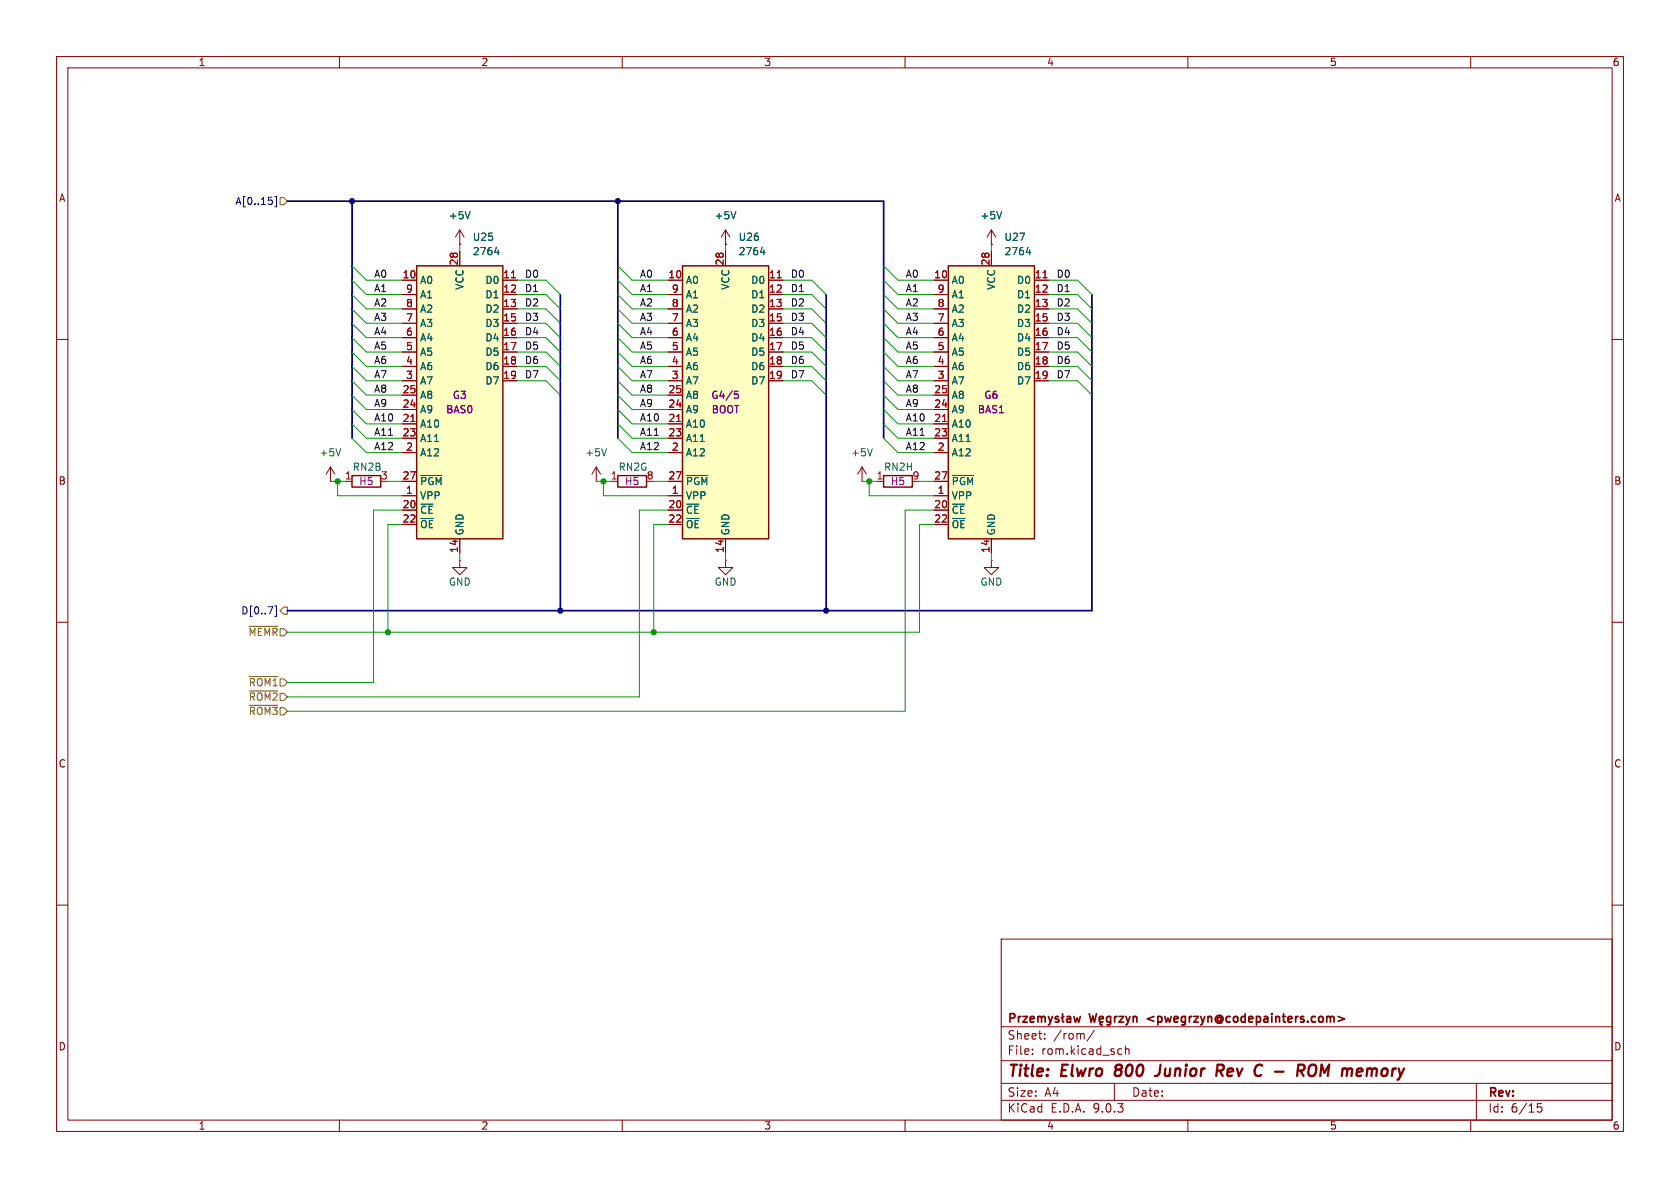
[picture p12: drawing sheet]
<svg xmlns="http://www.w3.org/2000/svg" width="297mm" height="210mm" viewBox="0 0 297 210" stroke-linecap="round" stroke-linejoin="round" font-family="sans-serif">
<g fill="none" stroke="#840000" stroke-width=".18">
<path d="M10 10h277v190h-277zM12 12h273v186h-273zM60 10v2M110 10v2M160 10v2M210 10v2M260 10v2M10 60h2M285 60h2M107.9 85.1h1.3M10 110h2M285 110h2"/>
<path d="M10 160h2M177 166h108v32h-108zM285 160h2M60 198v2M110 198v2M160 198v2M177 194.5h108M177 191.5h108M177 187.5h108M177 181.5h108M182.5 186.3v.1M182.5 185.5v.1"/>
<path d="M184.7 183.6v.1M184.7 182.8v.1M193.5 182.1l-1.3 2M197 191.5v3M197.9 185.4l.4 .1M198.3 186.3l-.4 .1M199 185.5l.2-.1 .3 .1 .1 .9M199 184.9v1.5M210 198v2M260 198v2M261 191.5v6.5M272.5 195.1h-.7l-.1 .7 .3-.1h.5l.1 .3-.1 .5-.2 .1-.6-.1"/>
</g>
<path d="M197.2 189.3l-.1 .5 .1 .3M205.2 188.2l-.2 1.4a.74 .74 0 0 1-.8 .6M215.3 188.2l.9 .1a.58 .58 0 0 1-.3 1h-.8M215.6 189.3l.6 .9M230.5 189.1a.51 .51 0 0 0-.2-.9h-.7l-.3 2M231.3 189.5l.1-.6a.71 .71 0 0 1 .5-.7 .71 .71 0 0 1 .8 .3 1.47 1.47 0 0 1-.6 1.7h-.4l-.4-.3M233.6 188.2l-.2 2M242.3 188.9l-.5 .1" fill="none" stroke="#840000" stroke-width=".4"/>
<g fill="none" stroke="#840000" stroke-width=".3">
<path d="M178.6 180l.7-.1 .1-.2-.1-.4-.2-.1h-.5v1.5M180.1 179.7v1M180.5 179.7l-.3 .1-.1 .2M180.8 179.7h.8l-.8 1h.8M183.5 179.8l.4-.1 .2 .2M183.5 179.7v1M184.1 179.9l.2-.2 .4 .1 .1 .9M184.1 179.9v.8M185.3 179.7l.4 1M186.1 179.7l-.4 1M187.1 179.8l-.3-.1-.2 .2v.2l.5 .2v.3h-.5M187.8 179.2v1.3l.3 .2"/>
<path d="M188.1 179.7l-.5 .3M188.6 179.8h.6l.1 .9M189.8 179.7l.3 1 .3-.7 .3 .7 .3-1M192.6 179.2l.3 1.5 .3-1.1 .3 1.1 .3-1.5M196.3 179.8l-.4-.1-.3 .3v.4l.2 .2h.5M196.3 179.7v1.2l-.2 .3-.4-.1M197.1 179.7v1M197.5 179.7l-.3 .1-.1 .2M197.8 179.7h.8l-.8 1h.8M199.1 179.7l.3 1M199.8 179.7l-.4 1M200.3 179.8l.3-.1 .3 .1 .1 .9"/>
<path d="M200.3 179.7v1M236.6 179.7l1.1 .4-1.1 .4M182.1 180.2l.7-.2v-.2l-.5-.1-.2 .2 .1 .7h.6M185.7 180.7l-.1 .3-.3 .2M189.3 180l-.5 .1a.29 .29 0 0 0-.3 .3 .29 .29 0 0 0 .3 .3l.5-.1M194.3 180.2l.8-.2-.1-.2-.4-.1-.3 .2 .1 .7h.6M194.7 180.7l-.2 .3 .3 .2M199.4 180.7l-.1 .3-.2 .2"/>
</g>
<path d="M109.2 84.1h5.1v2h-5.1z" fill="none" stroke="#840000" stroke-width=".25"/>
<path d="M120.6 47h15.3v48.3h-15.3z" fill="#ffffc2"/>
<path d="M120.6 47h15.3v48.3h-15.3z" fill="none" stroke="#840000" stroke-width=".25"/>
<g fill="none" stroke="#840000" stroke-width=".18">
<path d="M118.1 49.5h2.5M118.1 52.1h2.5M118.1 54.6h2.5M118.1 57.2h2.5M118.1 59.7h2.5M128.3 44.5v2.5M135.9 49.5h2.5M135.9 52.1h2.5M135.9 54.6h2.5M135.9 57.2h2.5M135.9 59.7h2.5M175.3 43.2h.1"/>
<path d="M175.3 40.6l-.8 1.3M175.3 40.6l.7 1.3M175.3 40.6v2.6M118.1 62.2h2.5M118.1 64.8h2.5M118.1 67.3h2.5M118.1 69.9h2.5M118.1 72.4h2.5M118.1 74.9h2.5M118.1 77.5h2.5M135.9 62.2h2.5M135.9 64.8h2.5"/>
<path d="M135.9 67.3h2.5M81.3 99.1v1.2h1.2l-1.2 1.3-1.3-1.3h1.3M81.3 99.1h.1M118.1 80h2.5M118.1 85.1h2.5M118.1 87.6h2.5M118.1 90.2h2.5M118.1 92.7h2.5M128.3 95.3v2.5"/>
</g>
<path d="M137.4 49.1h.7M119.6 74.5h.7" fill="none" stroke="#a90000" stroke-width=".18"/>
<path d="M177.1 37.4l-.4 1.3M134.4 44.6h.8M135.1 44.2v.8M121.4 84h3.7" fill="none" stroke="#006464" stroke-width=".18"/>
<path d="M129.9 69.2h.6M130 69.6h.3l.2 .3-.1 .5h-.4" fill="none" stroke="#840084" stroke-width=".18"/>
<path d="M73.7 47h15.2v48.3h-15.2z" fill="#ffffc2"/>
<path d="M73.7 47h15.2v48.3h-15.2z" fill="none" stroke="#840000" stroke-width=".25"/>
<g fill="none" stroke="#840000" stroke-width=".18">
<path d="M71.1 49.5h2.6M71.1 52.1h2.6M71.1 54.6h2.6M71.1 57.2h2.6M71.1 59.7h2.6M81.3 44.5v2.5M88.9 49.5h2.5M88.9 52.1h2.5M88.9 54.6h2.5M88.9 57.2h2.5M88.9 59.7h2.5M128.3 43.2h.1"/>
<path d="M128.3 40.6l-.8 1.3M128.3 40.6l.7 1.3M128.3 40.6v2.6M71.1 62.2h2.6M71.1 64.8h2.6M71.1 67.3h2.6M71.1 69.9h2.6M71.1 72.4h2.6M71.1 74.9h2.6M71.1 77.5h2.6M88.9 62.2h2.5M88.9 64.8h2.5"/>
<path d="M88.9 67.3h2.5M71.1 80h2.6M71.1 85.1h2.6M71.1 87.6h2.6M71.1 90.2h2.6M71.1 92.7h2.6M81.3 95.3v2.5"/>
</g>
<path d="M90.4 49.1h.7M72.6 74.5h.8" fill="none" stroke="#a90000" stroke-width=".18"/>
<path d="M130.1 37.4l-.4 1.3M87.5 44.6h.7M88.1 44.2v.8M74.4 84h3.7" fill="none" stroke="#006464" stroke-width=".18"/>
<path d="M167.6 47h15.3v48.3h-15.3z" fill="#ffffc2"/>
<path d="M167.6 47h15.3v48.3h-15.3zM62.2 84.1h5.1v2h-5.1zM156.2 84.1h5.1v2h-5.1z" fill="none" stroke="#840000" stroke-width=".25"/>
<g fill="none" stroke="#840000" stroke-width=".18">
<path d="M71.1 49.5h2.6M71.1 52.1h2.6M71.1 54.6h2.6M71.1 57.2h2.6M71.1 59.7h2.6M81.3 43.2h.1M81.3 40.6l-.8 1.3M81.3 40.6l.7 1.3M81.3 40.6v2.6M81.3 44.5v2.5M88.9 49.5h2.5M88.9 52.1h2.5"/>
<path d="M88.9 54.6h2.5M88.9 57.2h2.5M88.9 59.7h2.5M118.1 49.5h2.5M118.1 52.1h2.5M118.1 54.6h2.5M118.1 57.2h2.5M118.1 59.7h2.5M128.3 43.2h.1M128.3 44.5v2.5M135.9 49.5h2.5M135.9 52.1h2.5"/>
<path d="M135.9 54.6h2.5M135.9 57.2h2.5M135.9 59.7h2.5M165.1 49.5h2.5M165.1 52.1h2.5M165.1 54.6h2.5M165.1 57.2h2.5M165.1 59.7h2.5M175.3 43.2h.1M175.3 44.5v2.5M182.9 49.5h2.5M182.9 52.1h2.5"/>
<path d="M182.9 54.6h2.5M182.9 57.2h2.5M182.9 59.7h2.5M71.1 62.2h2.6M71.1 64.8h2.6M71.1 67.3h2.6M71.1 69.9h2.6M71.1 72.4h2.6M71.1 74.9h2.6M71.1 77.5h2.6M88.9 62.2h2.5M88.9 64.8h2.5"/>
<path d="M88.9 67.3h2.5M118.1 62.2h2.5M118.1 64.8h2.5M118.1 67.3h2.5M118.1 69.9h2.5M118.1 72.4h2.5M118.1 74.9h2.5M118.1 77.5h2.5M135.9 62.2h2.5M135.9 64.8h2.5M135.9 67.3h2.5M165.1 62.2h2.5"/>
<path d="M165.1 64.8h2.5M165.1 67.3h2.5M165.1 69.9h2.5M165.1 72.4h2.5M165.1 74.9h2.5M165.1 77.5h2.5M182.9 62.2h2.5M182.9 64.8h2.5M182.9 67.3h2.5M58.4 85.1h.1M58.4 82.6l-.7 1.2M58.4 82.6l.8 1.2"/>
<path d="M58.4 82.6v2.5M61 85.1h1.2M71.1 80h2.6M71.1 85.1h2.6M71.1 87.6h2.6M71.1 90.2h2.6M71.1 92.7h2.6M81.3 95.3v2.5M105.4 85.1h.1M105.4 82.6l-.8 1.2M105.4 82.6l.8 1.2M105.4 82.6v2.5"/>
<path d="M118.1 80h2.5M118.1 85.1h2.5M118.1 87.6h2.5M118.1 90.2h2.5M118.1 92.7h2.5M128.3 99.1v1.2h1.2l-1.2 1.3-1.3-1.3h1.3M128.3 99.1h.1M128.3 95.3v2.5M152.4 85.1h.1M152.4 82.6l-.8 1.2M152.4 82.6l.8 1.2M152.4 82.6v2.5"/>
<path d="M154.9 85.1h1.3M165.1 80h2.5M165.1 85.1h2.5M165.1 87.6h2.5M165.1 90.2h2.5M165.1 92.7h2.5M175.3 99.1v1.2h1.2l-1.2 1.3-1.3-1.3h1.3M175.3 99.1h.1M175.3 95.3v2.5"/>
</g>
<path d="M90.4 49.1h.7M137.4 49.1h.7M184.4 49.1h.7M72.6 74.5h.8M119.6 74.5h.7M166.6 74.5h.7" fill="none" stroke="#a90000" stroke-width=".18"/>
<g fill="none" stroke="#006464" stroke-width=".18">
<path d="M83.1 37.4l-.4 1.3M130.1 37.4l-.4 1.3M177.1 37.4l-.4 1.3M87.5 44.6h.7M88.1 44.2v.8M134.4 44.6h.8M135.1 44.2v.8M181.4 44.6h.8M182 44.2v.8M60.2 79.3l-.4 1.3M107.2 79.3l-.4 1.3M154.2 79.3l-.4 1.3"/>
<path d="M74.4 84h3.7M121.4 84h3.7M168.4 84h3.7"/>
</g>
<path d="M48.1 35.5v.5M48.6 34.7h.3v1.9h-.3M48.6 107.1h.3v1.9h-.3" fill="none" stroke="#000084" stroke-width=".18"/>
<path d="M49.5 34.9h.7l.6 .7-.6 .6h-.7zM44 110.7h5.1M44.1 119.6h5M50.2 107.3h.6v1.3h-.6l-.7-.6zM44.1 124.7h5M44.1 122.1h5" fill="none" stroke="#725600" stroke-width=".18"/>
<path d="M50.8 35.6h105.4v41.9M62.2 35.6v41.9M109.2 35.6v41.9M99.1 52.1v55.9M146 52.1v55.9M193 52.1v55.9h-142.2" fill="none" stroke="#000084" stroke-width=".3"/>
<g fill="none" stroke="#009600" stroke-width=".18">
<path d="M62.2 57.2l2.6 2.5h6.3M62.2 59.7l2.6 2.5h6.3M62.2 52.1l2.6 2.5h6.3M62.2 54.6l2.6 2.6h6.3M62.2 47l2.6 2.5h6.3M62.2 49.5l2.6 2.6h6.3M81.3 43.2v1.3M91.4 59.7h5.1l2.6 2.5M91.4 54.6h5.1l2.6 2.6M91.4 57.2h5.1l2.6 2.5M91.4 49.5h5.1l2.6 2.6M91.4 52.1h5.1l2.6 2.5"/>
<path d="M109.2 57.2l2.6 2.5h6.3M109.2 59.7l2.6 2.5h6.3M109.2 52.1l2.6 2.5h6.3M109.2 54.6l2.6 2.6h6.3M109.2 47l2.6 2.5h6.3M109.2 49.5l2.6 2.6h6.3M128.3 43.2v1.3M138.4 59.7h5.1l2.5 2.5M138.4 54.6h5.1l2.5 2.6M138.4 57.2h5.1l2.5 2.5M138.4 49.5h5.1l2.5 2.6M138.4 52.1h5.1l2.5 2.5"/>
<path d="M156.2 57.2l2.5 2.5h6.4M156.2 59.7l2.5 2.5h6.4M156.2 52.1l2.5 2.5h6.4M156.2 54.6l2.5 2.6h6.4M156.2 47l2.5 2.5h6.4M156.2 49.5l2.5 2.6h6.4M175.3 43.2v1.3M185.4 59.7h5.1l2.5 2.5M185.4 54.6h5.1l2.5 2.6M185.4 57.2h5.1l2.5 2.5M185.4 49.5h5.1l2.5 2.6M185.4 52.1h5.1l2.5 2.5"/>
<path d="M62.2 62.2l2.6 2.6h6.3M62.2 67.3l2.6 2.6h6.3M62.2 64.8l2.6 2.5h6.3M62.2 72.4l2.6 2.5h6.3M62.2 69.9l2.6 2.5h6.3M62.2 74.9l2.6 2.6h6.3M62.2 77.5l2.6 2.5h6.3M91.4 64.8h5.1l2.6 2.5M91.4 62.2h5.1l2.6 2.6M91.4 67.3h5.1l2.6 2.6M109.2 62.2l2.6 2.6h6.3M109.2 67.3l2.6 2.6h6.3"/>
<path d="M109.2 64.8l2.6 2.5h6.3M109.2 72.4l2.6 2.5h6.3M109.2 69.9l2.6 2.5h6.3M109.2 74.9l2.6 2.6h6.3M109.2 77.5l2.6 2.5h6.3M138.4 64.8h5.1l2.5 2.5M138.4 62.2h5.1l2.5 2.6M138.4 67.3h5.1l2.5 2.6M156.2 62.2l2.5 2.6h6.4M156.2 67.3l2.5 2.6h6.4M156.2 64.8l2.5 2.5h6.4M156.2 72.4l2.5 2.5h6.4"/>
<path d="M156.2 69.9l2.5 2.5h6.4M156.2 74.9l2.5 2.6h6.4M156.2 77.5l2.5 2.5h6.4M185.4 64.8h5.1l2.5 2.5M185.4 62.2h5.1l2.5 2.6M185.4 67.3h5.1l2.5 2.6M58.4 85.1h2.6M59.7 85.1v2.5h11.4M68.6 85.1h2.5M71.1 90.2h-5.1v30.5h-15.2M71.1 92.7h-2.5v19.1M81.3 97.8v1.3"/>
<path d="M105.4 85.1h2.5M106.7 85.1v2.5h11.4M115.6 85.1h2.5M118.1 92.7h-2.5v19.1M118.1 90.2h-5.1v33h-62.2M128.3 97.8v1.3M152.4 85.1h2.5M153.7 85.1v2.5h11.4M162.6 85.1h2.5M165.1 92.7h-2.5v19.1h-111.8M165.1 90.2h-5.1v35.5h-109.2M175.3 97.8v1.3"/>
</g>
<path d="M129.9 69.2h.6M130 69.6h.3l.2 .3-.1 .5h-.4" fill="none" stroke="#840084" stroke-width=".18"/>
<g fill="#009600" stroke="#009600" stroke-width=".18">
<circle cx="153.7" cy="85.1" r=".46"/>
<circle cx="115.6" cy="111.8" r=".46"/>
<circle cx="106.7" cy="85.1" r=".46"/>
<circle cx="68.6" cy="111.8" r=".46"/>
<circle cx="59.7" cy="85.1" r=".46"/>
</g>
<g fill="#000084" stroke="#000084" stroke-width=".18">
<circle cx="99.1" cy="108" r=".46"/>
<circle cx="146" cy="108" r=".46"/>
<circle cx="109.2" cy="35.6" r=".46"/>
<circle cx="62.2" cy="35.6" r=".46"/>
</g>
<g font-size="2.8" fill="#840000">
<text x="178" y="190.9">Title:</text>
<text x="187.7" y="190.9">Elwro</text>
<text x="198" y="190.9">800</text>
<text x="206" y="190.9">Junior</text>
<text x="217.5" y="190.9">Rev</text>
<text x="225" y="190.9">C</text>
<text x="229.4" y="190.9">-</text>
<text x="234.2" y="190.9">ROM</text>
<text x="242.9" y="190.9">memory</text>
</g>
<g font-size="2.1" fill="#840000">
<text x="178" y="184">Sheet:</text>
<text x="186.2" y="184">/rom/</text>
<text x="203.5" y="181.2">&lt;pwegrzyn@codepainters.com&gt;</text>
<text x="178" y="186.7">File:</text>
<text x="184.1" y="186.7">rom.kicad_sch</text>
<text x="178" y="196.9">KiCad</text>
<text x="178" y="194.1">Size:</text>
<text x="184.7" y="194.1">A4</text>
<text x="185.7" y="196.9">E.D.A.</text>
<text x="193.3" y="196.9">9.0.3</text>
<text x="200" y="194.1">Date:</text>
<text x="263" y="194.3">Rev:</text>
<text x="263" y="196.9">Id:</text>
<text x="267.1" y="196.9">6/15</text>
</g>
<g font-size="1.8" fill="#840000">
<text x="35" y="11.9">1</text>
<text x="85" y="11.9">2</text>
<text x="135" y="11.9">3</text>
<text x="185" y="11.9">4</text>
<text x="235" y="11.9">5</text>
<text x="285" y="11.9">6</text>
<text x="10.3" y="35.9">A</text>
<text x="285.3" y="35.9">A</text>
<text x="10.3" y="85.9">B</text>
<text x="285.3" y="85.9">B</text>
<text x="10.3" y="135.9">C</text>
<text x="285.3" y="135.9">C</text>
<text x="10.3" y="185.9">D</text>
<text x="285.3" y="185.9">D</text>
<text x="35" y="199.9">1</text>
<text x="85" y="199.9">2</text>
<text x="135" y="199.9">3</text>
<text x="185" y="199.9">4</text>
<text x="235" y="199.9">5</text>
<text x="285" y="199.9">6</text>
</g>
<g font-size="1.8" fill="#000084">
<text x="41.5" y="36.4">A[0..15]</text>
<text x="42.5" y="108.8">D[0..7]</text>
</g>
<g font-size="1.8" fill="#006464">
<text x="79.2" y="39">+5V</text>
<text x="126.2" y="39">+5V</text>
<text x="173.2" y="39">+5V</text>
<text x="83.5" y="42.8">U25</text>
<text x="83.5" y="45.3">2764</text>
<text x="130.5" y="42.8">U26</text>
<text x="130.5" y="45.3">2764</text>
<text x="177.5" y="42.8">U27</text>
<text x="177.5" y="45.3">2764</text>
<text x="74.2" y="50.4">A0</text>
<text x="74.2" y="52.9">A1</text>
<text x="82.1" y="51.3" transform="rotate(-90 82.1 51.3)">VCC</text>
<text x="85.7" y="50.4">D0</text>
<text x="85.7" y="52.9">D1</text>
<text x="121.2" y="50.4">A0</text>
<text x="121.2" y="52.9">A1</text>
<text x="129.1" y="51.3" transform="rotate(-90 129.1 51.3)">VCC</text>
<text x="132.7" y="50.4">D0</text>
<text x="132.7" y="52.9">D1</text>
<text x="168.1" y="50.4">A0</text>
<text x="168.1" y="52.9">A1</text>
<text x="176.1" y="51.3" transform="rotate(-90 176.1 51.3)">VCC</text>
<text x="179.7" y="50.4">D0</text>
<text x="179.7" y="52.9">D1</text>
<text x="74.2" y="55.5">A2</text>
<text x="74.2" y="58">A3</text>
<text x="85.7" y="55.5">D2</text>
<text x="85.7" y="58">D3</text>
<text x="121.2" y="55.5">A2</text>
<text x="121.2" y="58">A3</text>
<text x="132.7" y="55.5">D2</text>
<text x="132.7" y="58">D3</text>
<text x="168.1" y="55.5">A2</text>
<text x="168.1" y="58">A3</text>
<text x="179.7" y="55.5">D2</text>
<text x="179.7" y="58">D3</text>
<text x="74.2" y="60.6">A4</text>
<text x="74.2" y="63.1">A5</text>
<text x="74.2" y="65.6">A6</text>
<text x="85.7" y="60.6">D4</text>
<text x="85.7" y="63.1">D5</text>
<text x="85.7" y="65.6">D6</text>
<text x="121.2" y="60.6">A4</text>
<text x="121.2" y="63.1">A5</text>
<text x="121.2" y="65.6">A6</text>
<text x="132.7" y="60.6">D4</text>
<text x="132.7" y="63.1">D5</text>
<text x="132.7" y="65.6">D6</text>
<text x="168.1" y="60.6">A4</text>
<text x="168.1" y="63.1">A5</text>
<text x="168.1" y="65.6">A6</text>
<text x="179.7" y="60.6">D4</text>
<text x="179.7" y="63.1">D5</text>
<text x="179.7" y="65.6">D6</text>
<text x="74.2" y="68.2">A7</text>
<text x="74.2" y="70.7">A8</text>
<text x="85.7" y="68.2">D7</text>
<text x="121.2" y="68.2">A7</text>
<text x="121.2" y="70.7">A8</text>
<text x="132.7" y="68.2">D7</text>
<text x="168.1" y="68.2">A7</text>
<text x="168.1" y="70.7">A8</text>
<text x="179.7" y="68.2">D7</text>
<text x="74.2" y="73.3">A9</text>
<text x="74.2" y="75.8">A10</text>
<text x="121.2" y="73.3">A9</text>
<text x="121.2" y="75.8">A10</text>
<text x="168.1" y="73.3">A9</text>
<text x="168.1" y="75.8">A10</text>
<text x="56.4" y="80.9">+5V</text>
<text x="62.3" y="83.4">RN2B</text>
<text x="74.2" y="78.3">A11</text>
<text x="74.2" y="80.9">A12</text>
<text x="103.4" y="80.9">+5V</text>
<text x="109.3" y="83.4">RN2G</text>
<text x="121.2" y="78.3">A11</text>
<text x="121.2" y="80.9">A12</text>
<text x="150.4" y="80.9">+5V</text>
<text x="156.2" y="83.4">RN2H</text>
<text x="168.1" y="78.3">A11</text>
<text x="168.1" y="80.9">A12</text>
<text x="67.2" y="84.8">3</text>
<text x="74.2" y="86">~{PGM}</text>
<text x="74.2" y="88.5">VPP</text>
<text x="114.2" y="84.8">8</text>
<text x="121.2" y="86">~{PGM}</text>
<text x="121.2" y="88.5">VPP</text>
<text x="168.1" y="86">~{PGM}</text>
<text x="168.1" y="88.5">VPP</text>
<text x="74.2" y="91">~{CE}</text>
<text x="74.2" y="93.6">~{OE}</text>
<text x="82.1" y="94.7" transform="rotate(-90 82.1 94.7)">GND</text>
<text x="121.2" y="91">~{CE}</text>
<text x="121.2" y="93.6">~{OE}</text>
<text x="129.1" y="94.7" transform="rotate(-90 129.1 94.7)">GND</text>
<text x="168.1" y="91">~{CE}</text>
<text x="168.1" y="93.6">~{OE}</text>
<text x="176.1" y="94.7" transform="rotate(-90 176.1 94.7)">GND</text>
<text x="79.2" y="103.7">GND</text>
<text x="126.2" y="103.7">GND</text>
<text x="173.2" y="103.7">GND</text>
</g>
<g font-size="1.8" fill="#a90000">
<text x="81" y="47" transform="rotate(-90 81 47)">28</text>
<text x="128" y="47" transform="rotate(-90 128 47)">28</text>
<text x="175" y="47" transform="rotate(-90 175 47)">28</text>
<text x="71.1" y="49.3">10</text>
<text x="71.7" y="51.8">9</text>
<text x="88.9" y="49.3">11</text>
<text x="88.9" y="51.8">12</text>
<text x="118.1" y="49.3">10</text>
<text x="118.7" y="51.8">9</text>
<text x="135.8" y="49.3">11</text>
<text x="135.8" y="51.8">12</text>
<text x="165.1" y="49.3">10</text>
<text x="165.7" y="51.8">9</text>
<text x="182.8" y="49.3">11</text>
<text x="182.8" y="51.8">12</text>
<text x="71.7" y="54.4">8</text>
<text x="71.7" y="56.9">7</text>
<text x="71.7" y="59.4">6</text>
<text x="88.9" y="54.4">13</text>
<text x="88.9" y="56.9">15</text>
<text x="88.9" y="59.4">16</text>
<text x="118.7" y="54.4">8</text>
<text x="118.7" y="56.9">7</text>
<text x="118.7" y="59.4">6</text>
<text x="135.8" y="54.4">13</text>
<text x="135.8" y="56.9">15</text>
<text x="135.8" y="59.4">16</text>
<text x="165.7" y="54.4">8</text>
<text x="165.7" y="56.9">7</text>
<text x="165.7" y="59.4">6</text>
<text x="182.8" y="54.4">13</text>
<text x="182.8" y="56.9">15</text>
<text x="182.8" y="59.4">16</text>
<text x="71.7" y="62">5</text>
<text x="71.7" y="64.5">4</text>
<text x="88.9" y="62">17</text>
<text x="88.9" y="64.5">18</text>
<text x="118.7" y="62">5</text>
<text x="118.7" y="64.5">4</text>
<text x="135.8" y="62">17</text>
<text x="135.8" y="64.5">18</text>
<text x="165.7" y="62">5</text>
<text x="165.7" y="64.5">4</text>
<text x="182.8" y="62">17</text>
<text x="182.8" y="64.5">18</text>
<text x="71.1" y="69.6">25</text>
<text x="71.7" y="67.1">3</text>
<text x="88.9" y="67.1">19</text>
<text x="118.1" y="69.6">25</text>
<text x="118.7" y="67.1">3</text>
<text x="135.8" y="67.1">19</text>
<text x="165.1" y="69.6">25</text>
<text x="165.7" y="67.1">3</text>
<text x="182.8" y="67.1">19</text>
<text x="71.1" y="72.1">24</text>
<text x="71.1" y="74.7">21</text>
<text x="71.1" y="77.2">23</text>
<text x="118.1" y="72.1">24</text>
<text x="118.1" y="74.7">21</text>
<text x="118.1" y="77.2">23</text>
<text x="165.1" y="72.1">24</text>
<text x="165.1" y="74.7">21</text>
<text x="165.1" y="77.2">23</text>
<text x="71.7" y="79.8">2</text>
<text x="118.7" y="79.8">2</text>
<text x="165.7" y="79.8">2</text>
<text x="60.9" y="84.8">1</text>
<text x="71.1" y="84.8">27</text>
<text x="71.1" y="89.9">20</text>
<text x="71.7" y="87.4">1</text>
<text x="107.9" y="84.8">1</text>
<text x="118.1" y="84.8">27</text>
<text x="118.1" y="89.9">20</text>
<text x="118.7" y="87.4">1</text>
<text x="154.9" y="84.8">1</text>
<text x="161.2" y="84.8">9</text>
<text x="165.1" y="84.8">27</text>
<text x="165.1" y="89.9">20</text>
<text x="165.7" y="87.4">1</text>
<text x="71.1" y="92.5">22</text>
<text x="118.1" y="92.5">22</text>
<text x="165.1" y="92.5">22</text>
<text x="81" y="97.8" transform="rotate(-90 81 97.8)">14</text>
<text x="128" y="97.8" transform="rotate(-90 128 97.8)">14</text>
<text x="175" y="97.8" transform="rotate(-90 175 97.8)">14</text>
</g>
<g font-size="1.8" fill="#0f0f0f">
<text x="66" y="51.7">A1</text>
<text x="66" y="49.2">A0</text>
<text x="92.7" y="51.7">D1</text>
<text x="92.7" y="49.2">D0</text>
<text x="113" y="49.2">A0</text>
<text x="113" y="51.7">A1</text>
<text x="139.7" y="49.2">D0</text>
<text x="139.7" y="51.7">D1</text>
<text x="160" y="49.2">A0</text>
<text x="160" y="51.7">A1</text>
<text x="186.7" y="51.7">D1</text>
<text x="186.7" y="49.2">D0</text>
<text x="66" y="54.3">A2</text>
<text x="66" y="56.8">A3</text>
<text x="66" y="59.3">A4</text>
<text x="92.7" y="54.3">D2</text>
<text x="92.7" y="56.8">D3</text>
<text x="92.7" y="59.3">D4</text>
<text x="113" y="59.3">A4</text>
<text x="113" y="54.3">A2</text>
<text x="113" y="56.8">A3</text>
<text x="139.7" y="54.3">D2</text>
<text x="139.7" y="59.3">D4</text>
<text x="139.7" y="56.8">D3</text>
<text x="160" y="54.3">A2</text>
<text x="160" y="56.8">A3</text>
<text x="160" y="59.3">A4</text>
<text x="186.7" y="54.3">D2</text>
<text x="186.7" y="59.3">D4</text>
<text x="186.7" y="56.8">D3</text>
<text x="66" y="61.9">A5</text>
<text x="66" y="64.4">A6</text>
<text x="92.7" y="61.9">D5</text>
<text x="92.7" y="64.4">D6</text>
<text x="113" y="61.9">A5</text>
<text x="113" y="64.4">A6</text>
<text x="139.7" y="64.4">D6</text>
<text x="139.7" y="61.9">D5</text>
<text x="160" y="64.4">A6</text>
<text x="160" y="61.9">A5</text>
<text x="186.7" y="61.9">D5</text>
<text x="186.7" y="64.4">D6</text>
<text x="66" y="69.5">A8</text>
<text x="66" y="67">A7</text>
<text x="92.7" y="67">D7</text>
<text x="113" y="67">A7</text>
<text x="113" y="69.5">A8</text>
<text x="139.7" y="67">D7</text>
<text x="160" y="69.5">A8</text>
<text x="160" y="67">A7</text>
<text x="186.7" y="67">D7</text>
<text x="66" y="72">A9</text>
<text x="66" y="77.1">A11</text>
<text x="66" y="74.6">A10</text>
<text x="113" y="74.6">A10</text>
<text x="113" y="72">A9</text>
<text x="113" y="77.1">A11</text>
<text x="160" y="77.1">A11</text>
<text x="160" y="74.6">A10</text>
<text x="160" y="72">A9</text>
<text x="66" y="79.7">A12</text>
<text x="113" y="79.7">A12</text>
<text x="160" y="79.7">A12</text>
</g>
<g font-size="1.8" fill="#840084">
<text x="79.9" y="70.7">G3</text>
<text x="125.7" y="70.7">G4/5</text>
<text x="173.9" y="70.7">G6</text>
<text x="78.8" y="73.3">BAS0</text>
<text x="125.7" y="73.3">BOOT</text>
<text x="172.8" y="73.3">BAS1</text>
<text x="63.4" y="86">H5</text>
<text x="110.4" y="86">H5</text>
<text x="157.4" y="86">H5</text>
</g>
<g font-size="1.8" fill="#725600">
<text x="43.8" y="112.6">~{MEMR}</text>
<text x="43.9" y="121.5">~{ROM1}</text>
<text x="43.9" y="124.1">~{ROM2}</text>
<text x="43.9" y="126.6">~{ROM3}</text>
</g>
</svg>
